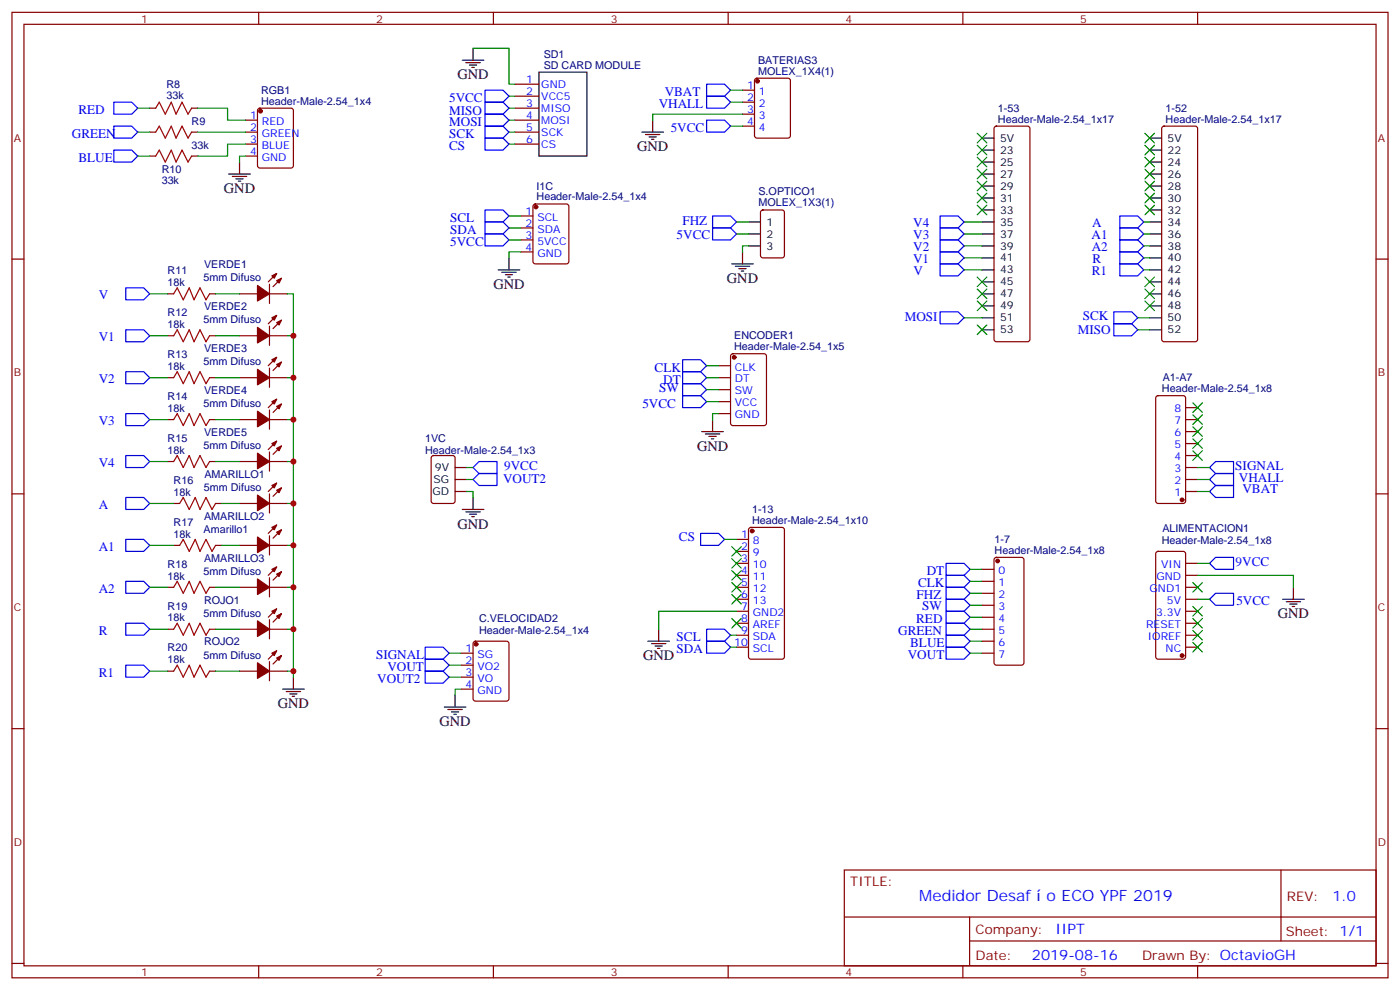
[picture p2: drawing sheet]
<svg xmlns="http://www.w3.org/2000/svg" width="412mm" height="292mm" viewBox="0 0 412 292" stroke-linecap="round" stroke-linejoin="round" font-family="sans-serif">
<g fill="none" stroke="#870000" stroke-width=".35">
<path d="M3.5 3.6h405.4v284.4h-405.4zM7.1 7.2h398.2v277.2h-398.2zM76.2 3.6v3.6M145.3 3.6v3.6M214.5 3.6v3.6M283.6 3.6v3.6M352.8 3.6v3.6M44.1 31.9h1.8M44.1 38.9h1.8M56.4 31.9h1.8M56.4 38.9h1.8M72.3 38.9h3.5"/>
<path d="M72.3 35.4h3.5M76.1 32.1l.5-.2h9.1l.7 .4v16.5l-.4 .6-9.4 .1-.7-.5-.1-16.4zM151.7 31.9h7M151.7 38.9h7M151.7 24.8h7M151.7 28.3h7M151.7 35.4h7M218.7 26.6h3.5M218.7 30.1h3.5M218.7 33.6h3.5M218.7 37.1h3.5M222.5 23.2l.5-.2h9.1l.7 .5v16.5l-.4 .6-9.4 .1-.7-.5-.1-16.5z"/>
<path d="M293 37.4l.5-.3h9.2l.5 .3 .2 .5v62l-.2 .5-.5 .2h-9.2l-.5-.2-.2-.5v-62zM342.4 37.4l.5-.3h9.2l.5 .3 .2 .5v62l-.3 .5-.4 .2h-9.2l-.5-.2-.2-.5v-62zM44.1 46h1.8M56.4 46h1.8M72.3 46h3.5M72.3 42.4h3.5M151.7 42.4h7M3.5 76.3h3.6M153.5 63.6h3.5M153.5 67.1h3.5M153.5 70.7h3.5M153.5 74.2h3.5"/>
<path d="M157.2 60.3l.5-.2h9.2l.6 .4 .1 16.5-.5 .7h-9.4l-.7-.4v-16.5zM224.2 62l.5-.2h5.7l.6 .5 .1 12.9-.5 .7-5.9 .1-.6-.5-.1-13zM405.3 76.3h3.6M49.4 86.5h1.8M49.4 98.9h1.8M61.7 86.5h1.8M61.7 98.9h1.8M70.6 86.5h5.2M70.6 98.9h5.2M79.4 83.7v5.7M79.4 96.1v5.6M79.4 86.5h5.3"/>
<path d="M79.4 98.9h5.3M81.5 80.5l-2.5 2.5M81.5 92.9l-2.5 2.5M82.9 82l-2.5 2.4M82.9 94.3l-2.5 2.5M49.4 111.2h1.8M61.7 111.2h1.8M70.6 111.2h5.2M79.4 108.4v5.7M79.4 111.2h5.3M81.5 105.2l-2.5 2.5M81.5 117.6l-2.5 2.5"/>
<path d="M82.9 106.6l-2.5 2.5M82.9 119l-2.5 2.5M211.7 111.2h3.5M211.7 107.7h3.5M211.7 114.8h3.5M211.7 118.3h3.5M215.4 104.4l.5-.2h9.2l.6 .4 .1 20-.5 .7h-9.4l-.7-.4v-20zM340.7 116.7l.4-.2h7.4l.7 .5v30.6l-.4 .6-7.7 .1-.6-.5-.1-30.6zM49.4 123.6h1.8M49.4 135.9h1.8M61.7 123.6h1.8M61.7 135.9h1.8"/>
<path d="M70.6 123.6h5.2M70.6 135.9h5.2M79.4 120.8v5.6M79.4 133.1v5.6M79.4 123.6h5.3M79.4 135.9h5.3M81.5 129.9l-2.5 2.5M82.9 131.3l-2.5 2.5M127.2 134.4l.5-.2h5.6l.7 .4 .1 13-.5 .6-5.9 .1-.6-.5-.1-12.9zM211.7 121.8h3.5M349.2 123.6h3.6M349.2 137.7h3.6"/>
<path d="M349.2 134.2h3.6M349.2 130.6h3.6M349.2 127.1h3.6M349.2 120.1h3.6M3.5 145.5h3.6M51.2 148.3h1.7M63.5 148.3h1.8M70.6 148.3h5.2M79.4 148.3h5.3M79.4 145.5v5.6M79.4 157.8v5.6M81.5 154.6l-2.5 2.5"/>
<path d="M81.5 142.3l-2.5 2.4M82.9 156l-2.5 2.5M82.9 143.7l-2.5 2.5M217 158.9h3.5M220.7 155.5l.5-.2h9.2l.6 .5 .1 37.6-.5 .7h-9.4l-.7-.4v-37.7zM349.2 144.7h3.6M349.2 141.2h3.6M405.3 145.5h3.6M49.4 173h1.8M51.2 160.6h1.7M61.7 173h1.8M63.5 160.6h1.8"/>
<path d="M70.6 160.6h5.2M70.6 173h5.2M79.4 170.1v5.7M79.4 160.6h5.3M79.4 173h5.3M81.5 179.3l-2.5 2.5M81.5 167l-2.5 2.4M82.9 168.4l-2.5 2.5M217 173h3.5M217 176.5h3.5M217 169.4h3.5M217 165.9h3.5"/>
<path d="M217 162.4h3.5M289.3 167.7h3.5M289.3 171.2h3.5M289.3 174.7h3.5M289.3 178.3h3.5M293 164.4l.5-.3h7.4l.7 .5v30.6l-.4 .6-7.7 .1-.6-.5-.1-30.5zM340.7 162.6l.4-.2h7.4l.7 .4v30.6l-.4 .7h-7.7l-.6-.4-.1-30.6zM349.2 173h3.6M349.2 176.5h3.6M349.2 169.4h3.6M349.2 165.9h3.6M49.4 185.3h1.8"/>
<path d="M49.4 197.7h1.8M61.7 185.3h1.8M61.7 197.7h1.8M70.6 185.3h5.2M70.6 197.7h5.2M79.4 182.5v5.6M79.4 194.8v5.7M79.4 185.3h5.3M79.4 197.7h5.3M81.5 191.7l-2.5 2.4M82.9 193.1l-2.5 2.4M82.9 180.7l-2.5 2.5"/>
<path d="M135.8 192.4h3.5M135.8 195.9h3.5M135.8 199.4h3.5M139.6 189l.5-.2h9.1l.7 .5v16.5l-.4 .6-9.4 .1-.7-.5-.1-16.5zM217 190.6h3.5M217 187.1h3.5M217 183.6h3.5M217 180h3.5M289.3 185.3h3.5M289.3 181.8h3.5M289.3 188.8h3.5M289.3 192.4h3.5"/>
<path d="M349.2 190.6h3.6M349.2 187.1h3.6M349.2 183.6h3.6M349.2 180h3.6M3.5 214.6h3.6M135.8 203h3.5M405.3 214.6h3.6M248.7 256.2h156.6v28.2h-156.6zM377.3 256.2v20.9M248.7 270.1h156.5M285.6 277.1h119.6M285.6 270.1v14.1"/>
<path d="M3.5 283.7h3.6M76.2 284.4v3.6M145.3 284.4v3.6M214.5 284.4v3.6M283.6 284.4v3.6M352.8 284.4v3.6M405.3 283.7h3.6"/>
</g>
<g fill="none" stroke="#a10000" stroke-width=".35">
<path d="M45.9 31.9l1-1.8 1.8 3.5 1.7-3.5 1.5 3.5 1.7-3.5 1.8 3.5 1-1.7M45.9 38.9l1-1.8 1.8 3.6 1.7-3.6 1.5 3.6 1.7-3.6 1.8 3.6 1-1.8M45.9 46l1-1.8 1.8 3.5 1.7-3.5 1.5 3.5 1.7-3.5 1.8 3.5 1-1.7M51.2 86.5l1-1.7 1.8 3.5 1.7-3.5 1.4 3.5 1.8-3.5 1.8 3.5 1-1.8M51.2 98.9l1-1.8 1.8 3.5 1.7-3.5 1.4 3.5 1.8-3.5 1.8 3.5 1-1.7M51.2 111.2l1-1.7 1.8 3.5 1.7-3.5 1.4 3.5 1.8-3.5 1.8 3.5 1-1.8M51.2 123.6l1-1.8 1.8 3.5 1.7-3.5 1.4 3.5 1.8-3.5 1.8 3.5 1-1.7M51.2 135.9l1-1.7 1.8 3.5 1.7-3.5 1.4 3.5 1.8-3.5 1.8 3.5 1-1.8M52.9 148.3l1.1-1.8 1.7 3.5 1.8-3.5 1.4 3.5 1.8-3.5 1.7 3.5 1.1-1.7M51.2 173l1-1.8 1.8 3.5 1.7-3.5 1.4 3.5 1.8-3.5 1.8 3.5 1-1.7M52.9 160.6l1.1-1.7 1.7 3.5 1.8-3.5 1.4 3.5 1.8-3.5 1.7 3.5 1.1-1.8M51.2 185.3l1-1.7 1.8 3.5 1.7-3.5 1.4 3.5 1.8-3.5 1.8 3.5 1-1.8"/>
<path d="M51.2 197.7l1-1.8 1.8 3.5 1.7-3.5 1.4 3.5 1.8-3.5 1.8 3.5 1-1.7"/>
</g>
<g fill="#870000" stroke="#870000" stroke-width=".35">
<path d="M81.5 82.7l1.4-.7-.7 1.4z"/>
<path d="M80.1 81.2l1.4-.7-.7 1.5z"/>
<path d="M75.8 84.1l3.6 2.4-3.6 2.2z"/>
<path d="M81.5 95l1.4-.7-.7 1.4z"/>
<path d="M80.1 93.6l1.4-.7-.7 1.4z"/>
<path d="M75.8 96.4l3.6 2.5-3.6 2.1z"/>
<path d="M81.5 107.4l1.4-.8-.7 1.5z"/>
<path d="M80.1 105.9l1.4-.7-.7 1.4z"/>
<path d="M75.8 108.8l3.6 2.4-3.6 2.1z"/>
<path d="M81.5 119.7l1.4-.7-.7 1.4z"/>
<path d="M80.1 118.3l1.4-.7-.7 1.4z"/>
<path d="M75.8 121.1l3.6 2.5-3.6 2.1z"/>
<path d="M81.5 132l1.4-.7-.7 1.5z"/>
<path d="M80.1 130.6l1.4-.7-.7 1.4z"/>
<path d="M75.8 133.5l3.6 2.4-3.6 2.1z"/>
<path d="M81.5 193.8l1.4-.7-.7 1.4z"/>
<path d="M80.1 192.4l1.4-.7-.7 1.4z"/>
<path d="M75.8 195.2l3.6 2.5-3.6 2.1z"/>
<path d="M81.5 181.4l1.4-.7-.7 1.4z"/>
<path d="M80.1 180l1.4-.7-.7 1.4z"/>
<path d="M75.8 182.8l3.6 2.5-3.6 2.1z"/>
<path d="M81.5 169.1l1.4-.7-.7 1.4z"/>
<path d="M80.1 167.7l1.4-.7-.7 1.4z"/>
<path d="M75.8 170.5l3.6 2.5-3.6 2.1z"/>
<path d="M81.5 156.7l1.4-.7-.7 1.4z"/>
<path d="M80.1 155.3l1.4-.7-.7 1.4z"/>
<path d="M75.8 158.2l3.6 2.4-3.6 2.1z"/>
<path d="M81.5 144.4l1.4-.7-.7 1.4z"/>
<path d="M80.1 143l1.4-.7-.7 1.4z"/>
<path d="M75.8 145.8l3.6 2.5-3.6 2.1z"/>
<circle cx="223.1" cy="23.9" r=".53"/>
<circle cx="293.9" cy="165.2" r=".53"/>
<circle cx="348.2" cy="193.1" r=".53"/>
<circle cx="348.2" cy="147.2" r=".53"/>
<circle cx="76.7" cy="32.7" r=".53"/>
<circle cx="157.9" cy="61" r=".53"/>
<circle cx="221.5" cy="156.4" r=".53"/>
<circle cx="140.2" cy="189.7" r=".53"/>
<circle cx="216.3" cy="105.2" r=".53"/>
</g>
<g fill="none" stroke="#000" stroke-width=".35">
<path d="M136.2 17.7h6.3M137.2 18.5h4.3M138.3 19.2h2.1M139 19.9h.7M139.3 14.2v3.5M158.7 21.3h14.2v24.7h-14.2zM189.1 38.9h6.3M190.1 39.6h4.3M192.3 35.4v3.5M67.4 51.3h6.3M68.4 52h4.3M69.5 52.7h2.1"/>
<path d="M70.2 53.4h.7M70.6 47.7v3.6M191.2 40.3h2.1M191.9 41h.7M289.3 40.7h3.5M289.3 44.2h3.5M289.3 47.7h3.5M289.3 51.3h3.5M289.3 54.8h3.5M289.3 58.3h3.5M338.7 40.7h3.5M338.7 44.2h3.5"/>
<path d="M338.7 47.7h3.5M338.7 51.3h3.5M338.7 54.8h3.5M338.7 58.3h3.5M146.8 79.5h6.3M149.9 76v3.5M215.5 77.7h6.4M216.6 78.4h4.2M217.7 79.1h2.1M218.4 79.8h.7M218.7 74.2v3.5M220.5 72.4h3.5"/>
<path d="M220.5 65.4h3.5M220.5 68.9h3.5M289.3 72.4h3.5M289.3 65.4h3.5M289.3 68.9h3.5M289.3 61.8h3.5M289.3 76h3.5M289.3 79.5h3.5M338.7 72.4h3.5M338.7 65.4h3.5M338.7 68.9h3.5M338.7 61.8h3.5"/>
<path d="M338.7 76h3.5M338.7 79.5h3.5M147.8 80.2h4.2M148.9 80.9h2.1M149.6 81.6h.7M289.3 83h3.5M289.3 86.5h3.5M289.3 90.1h3.5M289.3 93.6h3.5M289.3 97.1h3.5M338.7 83h3.5M338.7 86.5h3.5"/>
<path d="M338.7 90.1h3.5M338.7 93.6h3.5M338.7 97.1h3.5M134.1 137.7h3.5M206.7 127.1h6.4M207.8 127.8h4.2M208.8 128.5h2.2M209.5 129.2h.8M209.9 123.6v3.5M134.1 144.7h3.5M134.1 141.2h3.5M136.2 150h6.3"/>
<path d="M137.2 150.7h4.3M138.3 151.4h2.1M139 152.2h.7M139.3 146.5v3.5M377.8 176.5h6.4M378.9 177.2h4.2M379.9 177.9h2.2M380.6 178.6h.8M381 173v3.5M86.4 199.4v3.6M190.9 188.8h6.3M191.9 189.5h4.2"/>
<path d="M193 190.3h2.1M193.7 191h.7M194 185.3v3.5M83.3 203h6.3M84.3 203.7h4.2M85.4 204.4h2.1M86.1 205.1h.7M130.9 208.2h6.3M131.9 209h4.3M133 209.7h2.1M133.7 210.4h.7M134.1 204.7v3.5"/>
</g>
<g fill="none" stroke="#00f" stroke-width=".35">
<path d="M33.5 30.1h5.3l1.8 1.8-1.8 1.7h-5.3zM33.5 37.1h5.3l1.8 1.8-1.8 1.8h-5.3zM142.9 26.6h5.3l1.7 1.7-1.7 1.8h-5.3zM142.9 30.1h5.3l1.7 1.8-1.7 1.7h-5.3zM142.9 33.6h5.3l1.7 1.8-1.7 1.7h-5.3zM142.9 37.1h5.3l1.7 1.8-1.7 1.8h-5.3zM208.1 35.4h5.3l1.8 1.7-1.8 1.8h-5.3zM208.1 24.8h5.3l1.8 1.8-1.8 1.7h-5.3zM208.1 28.3h5.3l1.8 1.8-1.8 1.8h-5.3zM33.5 44.2h5.3l1.8 1.8-1.8 1.7h-5.3zM142.9 40.7h5.3l1.7 1.7-1.7 1.8h-5.3zM142.9 68.9h5.3l1.7 1.8-1.7 1.7h-5.3z"/>
<path d="M142.9 61.8h5.3l1.7 1.8-1.7 1.8h-5.3zM142.9 65.4h5.3l1.7 1.7-1.7 1.8h-5.3zM209.9 63.6h5.3l1.8 1.8-1.8 1.7h-5.3zM209.9 67.1h5.3l1.8 1.8-1.8 1.8h-5.3zM276.9 77.7h5.3l1.8 1.8-1.8 1.7h-5.3zM276.9 74.2h5.3l1.8 1.8-1.8 1.7h-5.3zM276.9 70.7h5.3l1.8 1.7-1.8 1.8h-5.3zM276.9 67.1h5.3l1.8 1.8-1.8 1.8h-5.3zM276.9 63.6h5.3l1.8 1.8-1.8 1.7h-5.3zM329.8 77.7h5.3l1.8 1.8-1.8 1.7h-5.3zM329.8 74.2h5.3l1.8 1.8-1.8 1.7h-5.3zM329.8 70.7h5.3l1.8 1.7-1.8 1.8h-5.3z"/>
<path d="M329.8 67.1h5.3l1.8 1.8-1.8 1.8h-5.3zM329.8 63.6h5.3l1.8 1.8-1.8 1.7h-5.3zM37 84.8h5.3l1.8 1.7-1.8 1.8h-5.3zM37 97.1h5.3l1.8 1.8-1.8 1.7h-5.3zM276.9 91.8h5.3l1.8 1.8-1.8 1.8h-5.3zM328.1 95.4h5.3l1.7 1.7-1.7 1.8h-5.3zM328.1 91.8h5.3l1.7 1.8-1.7 1.8h-5.3zM37 109.5h5.3l1.8 1.7-1.8 1.8h-5.3zM201.1 116.5h5.3l1.7 1.8-1.7 1.8h-5.3zM201.1 113h5.3l1.7 1.8-1.7 1.7h-5.3zM201.1 109.5h5.3l1.7 1.7-1.7 1.8h-5.3zM201.1 105.9h5.3l1.7 1.8-1.7 1.8h-5.3z"/>
<path d="M37 121.8h5.3l1.8 1.8-1.8 1.7h-5.3zM37 134.2h5.3l1.8 1.7-1.8 1.8h-5.3zM139.3 137.7l1.8-1.8h5.3v3.6h-5.3zM358.1 135.9h5.3v3.6h-5.3l-1.8-1.8zM37 158.9h5.3l1.8 1.7-1.8 1.8h-5.3zM37 146.5h5.3l1.8 1.8-1.8 1.7h-5.3zM139.3 141.2l1.8-1.7h5.3v3.5h-5.3zM206.4 157.1h5.3l1.7 1.8-1.7 1.7h-5.3zM356.3 141.2l1.8-1.7h5.3v3.5h-5.3zM358.1 143h5.3v3.5h-5.3l-1.8-1.8zM37 171.2h5.3l1.8 1.8-1.8 1.7h-5.3zM278.7 169.4h5.3l1.8 1.8-1.8 1.8h-5.3z"/>
<path d="M278.7 165.9h5.3l1.8 1.8-1.8 1.7h-5.3zM278.7 176.5h5.3l1.8 1.8-1.8 1.7h-5.3zM278.7 173h5.3l1.8 1.7-1.8 1.8h-5.3zM356.3 165.9l1.8-1.8h5.3v3.6h-5.3zM356.3 176.5l1.8-1.8h5.3v3.6h-5.3zM37 195.9h5.3l1.8 1.8-1.8 1.7h-5.3zM37 183.6h5.3l1.8 1.7-1.8 1.8h-5.3zM125.2 190.6h5.3l1.8 1.8-1.8 1.7h-5.3zM125.2 194.1h5.3l1.8 1.8-1.8 1.8h-5.3zM125.2 197.7h5.3l1.8 1.7-1.8 1.8h-5.3zM208.1 188.8h5.3l1.8 1.8-1.8 1.8h-5.3zM208.1 185.3h5.3l1.8 1.8-1.8 1.7h-5.3z"/>
<path d="M278.7 180h5.3l1.8 1.8-1.8 1.8h-5.3zM278.7 183.6h5.3l1.8 1.7-1.8 1.8h-5.3zM278.7 187.1h5.3l1.8 1.7-1.8 1.8h-5.3zM278.7 190.6h5.3l1.8 1.8-1.8 1.7h-5.3z"/>
</g>
<g fill="none" stroke="#008700" stroke-width=".35">
<path d="M139.3 14.2h10.6v10.6h1.8M40.6 31.9h3.5M40.6 38.9h3.5M58.2 31.9h8.8v3.5h5.3M58.2 38.9h14.1M149.9 31.9h1.8M149.9 38.9h1.8M149.9 35.4h1.8M149.9 28.3h1.8M215.2 26.6h3.5M215.2 30.1h3.5M215.2 37.1h3.5"/>
<path d="M218.7 33.6h-26.4v1.8M40.6 46h3.5M72.3 42.4h-5.3v3.6h-8.8M72.3 46h-1.7v1.7M149.9 42.4h1.8M149.9 63.6h3.6M149.9 67.1h3.6M149.9 70.7h3.6M153.5 74.2h-3.6v1.8M217 65.4h3.5M217 68.9h3.5M220.5 72.4h-1.8v1.8"/>
<path d="M284 72.4h5.3M284 65.4h5.3M284 68.9h5.3M284 76h5.3M284 79.5h5.3M336.9 65.4h1.8M336.9 68.9h1.8M336.9 76h1.8M336.9 79.5h1.8M336.9 72.4h1.8M44.1 98.9h5.3M44.1 86.5h5.3"/>
<path d="M63.5 98.9h7.1M63.5 86.5h7.1M84.7 86.5h1.7v49.4M84.7 98.9h1.7M284 93.6h5.3M335.1 93.6h3.6M335.1 97.1h3.6M44.1 111.2h5.3M63.5 111.2h7.1M84.7 111.2h1.7M208.1 111.2h3.6M208.1 118.3h3.6"/>
<path d="M208.1 114.8h3.6M208.1 107.7h3.6M44.1 123.6h5.3M44.1 135.9h5.3M63.5 123.6h7.1M63.5 135.9h7.1M84.7 135.9h1.7v12.4M84.7 123.6h1.7M137.6 137.7h1.7M211.7 121.8h-1.8v1.8M352.8 137.7h3.5M44.1 148.3h7.1"/>
<path d="M65.3 148.3h5.3M84.7 148.3h1.7v12.3M137.6 144.7h1.7v1.8M137.6 141.2h1.7M213.4 158.9h3.6M352.8 141.2h3.5M352.8 144.7h3.5M44.1 160.6h7.1M44.1 173h5.3M63.5 173h7.1M65.3 160.6h5.3M84.7 173h1.7v12.3"/>
<path d="M84.7 160.6h1.7v12.4M285.8 174.7h3.5M285.8 178.3h3.5M285.8 167.7h3.5M285.8 171.2h3.5M352.8 169.4h28.2v3.6M352.8 165.9h3.5M352.8 176.5h3.5M44.1 185.3h5.3M44.1 197.7h5.3M63.5 185.3h7.1M63.5 197.7h7.1"/>
<path d="M84.7 197.7h1.7v1.7M84.7 185.3h1.7v12.4M132.3 192.4h3.5M132.3 195.9h3.5M132.3 199.4h3.5M215.2 187.1h1.8M215.2 190.6h1.8M217 180h-23v5.3M285.8 181.8h3.5M285.8 185.3h3.5M285.8 188.8h3.5M285.8 192.4h3.5"/>
<path d="M135.8 203h-1.7v1.7"/>
</g>
<g fill="#c00">
<circle cx="86.4" cy="98.9" r=".88"/>
<circle cx="86.4" cy="123.6" r=".88"/>
<circle cx="86.4" cy="148.3" r=".88"/>
<circle cx="86.4" cy="173" r=".88"/>
<circle cx="86.4" cy="197.7" r=".88"/>
<circle cx="86.4" cy="185.3" r=".88"/>
<circle cx="86.4" cy="160.6" r=".88"/>
<circle cx="86.4" cy="135.9" r=".88"/>
<circle cx="86.4" cy="111.2" r=".88"/>
</g>
<g fill="#c00" stroke="#008700" stroke-width=".35">
<path d="M287.9 88.7l2.8 2.8zM290.7 88.7l-2.8 2.8z"/>
<path d="M287.9 85.1l2.8 2.8zM287.9 87.9l2.8-2.8z"/>
<path d="M287.9 81.6l2.8 2.8zM290.7 81.6l-2.8 2.8z"/>
<path d="M337.3 42.8l2.8 2.8zM340.1 42.8l-2.8 2.8z"/>
<path d="M337.3 46.3l2.8 2.8zM340.1 46.3l-2.8 2.8z"/>
<path d="M337.3 49.8l2.8 2.9zM340.1 49.8l-2.8 2.9z"/>
<path d="M337.3 53.4l2.8 2.8zM340.1 53.4l-2.8 2.8z"/>
<path d="M337.3 56.9l2.8 2.8zM340.1 56.9l-2.8 2.8z"/>
<path d="M337.3 60.4l2.8 2.9zM340.1 60.4l-2.8 2.9z"/>
<path d="M337.3 81.6l2.8 2.8zM340.1 81.6l-2.8 2.8z"/>
<path d="M337.3 85.1l2.8 2.8zM340.1 85.1l-2.8 2.8z"/>
<path d="M337.3 88.7l2.8 2.8zM340.1 88.7l-2.8 2.8z"/>
<path d="M351.4 189.2l2.8 2.8zM354.2 189.2l-2.8 2.8z"/>
<path d="M351.4 185.7l2.8 2.8zM351.4 188.5l2.8-2.8z"/>
<path d="M351.4 182.1l2.8 2.9zM354.2 182.1l-2.8 2.9z"/>
<path d="M351.4 178.6l2.8 2.8zM354.2 178.6l-2.8 2.8z"/>
<path d="M351.4 171.6l2.8 2.8zM354.2 171.6l-2.8 2.8z"/>
<path d="M351.4 132.8l2.8 2.8zM351.4 135.6l2.8-2.8z"/>
<path d="M351.4 129.2l2.8 2.8zM354.2 129.2l-2.8 2.8z"/>
<path d="M351.4 125.7l2.8 2.8zM354.2 125.7l-2.8 2.8z"/>
<path d="M351.4 122.2l2.8 2.8zM351.4 125l2.8-2.8z"/>
<path d="M351.4 118.6l2.8 2.9zM354.2 118.6l-2.8 2.9z"/>
<path d="M287.9 42.8l2.8 2.8zM287.9 45.6l2.8-2.8z"/>
<path d="M287.9 46.3l2.8 2.8zM287.9 49.1l2.8-2.8z"/>
<path d="M287.9 49.8l2.8 2.9zM290.7 49.8l-2.8 2.9z"/>
<path d="M287.9 53.4l2.8 2.8zM287.9 56.2l2.8-2.8z"/>
<path d="M287.9 56.9l2.8 2.8zM290.7 56.9l-2.8 2.8z"/>
<path d="M287.9 60.4l2.8 2.9zM287.9 63.3l2.8-2.9z"/>
<path d="M215.5 182.1l2.9 2.9zM218.4 182.1l-2.9 2.9z"/>
<path d="M215.5 175.1l2.9 2.8zM218.4 175.1l-2.9 2.8z"/>
<path d="M215.5 171.6l2.9 2.8zM218.4 171.6l-2.9 2.8z"/>
<path d="M215.5 168l2.9 2.9zM218.4 168l-2.9 2.9z"/>
<path d="M215.5 164.5l2.9 2.8zM218.4 164.5l-2.9 2.8z"/>
<path d="M287.9 95.7l2.8 2.8zM290.7 95.7l-2.8 2.8z"/>
<path d="M215.5 161l2.9 2.8zM218.4 161l-2.9 2.8z"/>
<path d="M287.9 39.3l2.8 2.8zM290.7 39.3l-2.8 2.8z"/>
<path d="M337.3 39.3l2.8 2.8zM340.1 39.3l-2.8 2.8z"/>
</g>
<g font-size="4.6" fill="#00f">
<text x="270.8" y="265.3">Medidor Desaf</text>
<text x="308.3" y="265.3">o ECO YPF 2019</text>
</g>
<g font-size="4.2">
<text x="134.8" y="23.4">GND</text>
<text x="187.7" y="44.6">GND</text>
<text x="66" y="56.9">GND</text>
<text x="214.1" y="83.4">GND</text>
<text x="145.3" y="85.1">GND</text>
<text x="205.3" y="132.8">GND</text>
<text x="134.8" y="155.7">GND</text>
<text x="376.4" y="182.1">GND</text>
<text x="189.4" y="194.5">GND</text>
<text x="81.8" y="208.6">GND</text>
<text x="129.5" y="213.9">GND</text>
</g>
<g font-size="4.2" fill="#00f">
<text x="392.5" y="265.5">1.0</text>
<text x="310.9" y="275">IIPT</text>
<text x="304" y="282.9">2019-08-16</text>
</g>
<g font-size="3.9" fill="#00f">
<text x="132.3" y="30">5VCC</text>
<text x="195.8" y="28.2">VBAT</text>
<text x="23.1" y="33.5">RED</text>
<text x="132.3" y="33.8">MISO</text>
<text x="194" y="31.7">VHALL</text>
<text x="21.2" y="40.6">GREEN</text>
<text x="132.3" y="37">MOSI</text>
<text x="132.3" y="40.5">SCK</text>
<text x="197.6" y="38.7">5VCC</text>
<text x="23.1" y="47.6">BLUE</text>
<text x="132.3" y="44.1">CS</text>
<text x="132.6" y="65.3">SCL</text>
<text x="132.6" y="68.9">SDA</text>
<text x="199.3" y="70.4">5VCC</text>
<text x="201" y="66.3">FHZ</text>
<text x="269" y="70.5">V3</text>
<text x="269" y="67">V4</text>
<text x="321.6" y="70.5">A1</text>
<text x="321.7" y="67">A</text>
<text x="132.6" y="72.4">5VCC</text>
<text x="269" y="77.5">V1</text>
<text x="269" y="74">V2</text>
<text x="321.6" y="74">A2</text>
<text x="321.8" y="77.5">R</text>
<text x="269.1" y="81.1">V</text>
<text x="321.6" y="81.1">R1</text>
<text x="29.1" y="88.1">V</text>
<text x="266.5" y="94.4">MOSI</text>
<text x="318.9" y="94.2">SCK</text>
<text x="29.1" y="100.5">V1</text>
<text x="317.5" y="98.4">MISO</text>
<text x="29.1" y="112.8">V2</text>
<text x="192.8" y="109.5">CLK</text>
<text x="195.4" y="113">DT</text>
<text x="194.2" y="115.5">SW</text>
<text x="29.1" y="125.2">V3</text>
<text x="189.2" y="120.1">5VCC</text>
<text x="29.1" y="137.5">V4</text>
<text x="148.2" y="142.2">VOUT2</text>
<text x="148.5" y="138.3">9VCC</text>
<text x="363.9" y="138.5">SIGNAL</text>
<text x="364.9" y="142.1">VHALL</text>
<text x="29.1" y="149.9">A</text>
<text x="366" y="145.2">VBAT</text>
<text x="200" y="159.4">CS</text>
<text x="29.1" y="162.2">A1</text>
<text x="364" y="166.7">9VCC</text>
<text x="270.4" y="173">CLK</text>
<text x="273" y="169.4">DT</text>
<text x="29.1" y="174.6">A2</text>
<text x="270" y="176.3">FHZ</text>
<text x="271.6" y="179.7">SW</text>
<text x="364.2" y="178.1">5VCC</text>
<text x="269.9" y="183.4">RED</text>
<text x="29.1" y="186.9">R</text>
<text x="199.3" y="188.7">SCL</text>
<text x="264.6" y="186.9">GREEN</text>
<text x="268.1" y="190.4">BLUE</text>
<text x="110.8" y="194.1">SIGNAL</text>
<text x="114.1" y="197.7">VOUT</text>
<text x="199.3" y="192.2">SDA</text>
<text x="267.4" y="194.1">VOUT</text>
<text x="29.1" y="199.2">R1</text>
<text x="111.1" y="201">VOUT2</text>
</g>
<g font-size="3.9" fill="#800">
<text x="250.5" y="260.8">TITLE:</text>
<text x="379.1" y="265.5">REV:</text>
<text x="287.4" y="275">Company:</text>
<text x="378.7" y="275.6">Sheet: 1/1</text>
<text x="287.4" y="282.7">Date:</text>
<text x="336.4" y="282.8">Drawn By: OctavioGH</text>
</g>
<g font-size="3.2" fill="#800">
<text x="41.6" y="6.6">1</text>
<text x="110.8" y="6.6">2</text>
<text x="179.9" y="6.6">3</text>
<text x="249.1" y="6.6">4</text>
<text x="318.2" y="6.6">5</text>
<text x="4.1" y="41.7">A</text>
<text x="405.9" y="41.7">A</text>
<text x="4.1" y="110.9">B</text>
<text x="405.9" y="110.9">B</text>
<text x="4.1" y="180">C</text>
<text x="405.9" y="180">C</text>
<text x="4.1" y="249.2">D</text>
<text x="405.9" y="249.2">D</text>
<text x="41.6" y="287.4">1</text>
<text x="110.8" y="287.4">2</text>
<text x="179.9" y="287.4">3</text>
<text x="249.1" y="287.4">4</text>
<text x="318.2" y="287.4">5</text>
</g>
<g font-size="3.2" fill="#000080">
<text x="160.2" y="17.1">SD1</text>
<text x="160.2" y="20.2">SD CARD MODULE</text>
<text x="223.3" y="22">MOLEX_1X4(1)</text>
<text x="223.3" y="18.8">BATERIAS3</text>
<text x="49" y="29">33k</text>
<text x="49" y="25.9">R8</text>
<text x="76.9" y="27.7">RGB1</text>
<text x="76.9" y="30.8">Header-Male-2.54_1x4</text>
<text x="294" y="32.9">1-53</text>
<text x="343.4" y="32.9">1-52</text>
<text x="56.4" y="36.9">R9</text>
<text x="294" y="36.1">Header-Male-2.54_1x17</text>
<text x="343.4" y="36.1">Header-Male-2.54_1x17</text>
<text x="56.4" y="44">33k</text>
<text x="47.6" y="51">R10</text>
<text x="47.6" y="54.2">33k</text>
<text x="158.1" y="59">Header-Male-2.54_1x4</text>
<text x="158.1" y="55.9">I1C</text>
<text x="223.4" y="57.4">S.OPTICO1</text>
<text x="223.4" y="60.8">MOLEX_1X3(1)</text>
<text x="49.4" y="80.7">R11</text>
<text x="60" y="82.8">5mm Difuso</text>
<text x="60.1" y="79">VERDE1</text>
<text x="49.4" y="84.3">18k</text>
<text x="49.4" y="93.1">R12</text>
<text x="60" y="95.2">5mm Difuso</text>
<text x="60.1" y="91.3">VERDE2</text>
<text x="49.4" y="96.6">18k</text>
<text x="216.3" y="99.9">ENCODER1</text>
<text x="49.4" y="105.4">R13</text>
<text x="60" y="107.5">5mm Difuso</text>
<text x="60.1" y="103.7">VERDE3</text>
<text x="216.3" y="103.1">Header-Male-2.54_1x5</text>
<text x="49.4" y="108.9">18k</text>
<text x="342.5" y="112.3">A1-A7</text>
<text x="49.4" y="117.8">R14</text>
<text x="60" y="119.9">5mm Difuso</text>
<text x="60.1" y="116">VERDE4</text>
<text x="342.3" y="115.5">Header-Male-2.54_1x8</text>
<text x="49.4" y="121.3">18k</text>
<text x="49.4" y="130.1">R15</text>
<text x="60.1" y="128.4">VERDE5</text>
<text x="125.2" y="130.1">1VC</text>
<text x="49.4" y="133.6">18k</text>
<text x="60" y="132.2">5mm Difuso</text>
<text x="125.2" y="133.7">Header-Male-2.54_1x3</text>
<text x="51.2" y="142.5">R16</text>
<text x="60.2" y="140.8">AMARILLO1</text>
<text x="51.2" y="146">18k</text>
<text x="60.1" y="144.7">5mm Difuso</text>
<text x="51.2" y="154.8">R17</text>
<text x="60.1" y="153">AMARILLO2</text>
<text x="221.5" y="154.3">Header-Male-2.54_1x10</text>
<text x="221.5" y="151.2">1-13</text>
<text x="51.2" y="158.3">18k</text>
<text x="60" y="156.9">Amarillo1</text>
<text x="293" y="160">1-7</text>
<text x="342.2" y="160.2">Header-Male-2.54_1x8</text>
<text x="342.4" y="156.7">ALIMENTACION1</text>
<text x="49.4" y="167.2">R18</text>
<text x="60.1" y="165.4">AMARILLO3</text>
<text x="293" y="163.1">Header-Male-2.54_1x8</text>
<text x="49.4" y="170.7">18k</text>
<text x="60" y="169.3">5mm Difuso</text>
<text x="49.4" y="179.5">R19</text>
<text x="60.1" y="177.7">ROJO1</text>
<text x="49.4" y="183">18k</text>
<text x="60" y="181.6">5mm Difuso</text>
<text x="141.1" y="183">C.VELOCIDAD2</text>
<text x="49.4" y="191.9">R20</text>
<text x="60.1" y="190.1">ROJO2</text>
<text x="141.1" y="186.6">Header-Male-2.54_1x4</text>
<text x="49.4" y="195.4">18k</text>
<text x="60" y="194">5mm Difuso</text>
</g>
<g font-size="3.2" fill="#00f">
<text x="155" y="24.4">1</text>
<text x="155" y="28">2</text>
<text x="159.5" y="25.9">GND</text>
<text x="159.5" y="29.4">VCC5</text>
<text x="220.1" y="26.2">1</text>
<text x="220.1" y="29.7">2</text>
<text x="223.6" y="28">1</text>
<text x="73.7" y="35">1</text>
<text x="155" y="31.5">3</text>
<text x="155" y="35">4</text>
<text x="159.5" y="32.9">MISO</text>
<text x="220.1" y="33.3">3</text>
<text x="223.6" y="31.5">2</text>
<text x="223.6" y="35">3</text>
<text x="73.7" y="38.6">2</text>
<text x="77.2" y="36.8">RED</text>
<text x="77.2" y="40.3">GREEN</text>
<text x="155" y="38.6">5</text>
<text x="159.5" y="36.4">MOSI</text>
<text x="159.5" y="40">SCK</text>
<text x="220.1" y="36.8">4</text>
<text x="223.6" y="38.6">4</text>
<text x="73.7" y="42.1">3</text>
<text x="73.7" y="45.6">4</text>
<text x="77.2" y="43.9">BLUE</text>
<text x="77.2" y="47.4">GND</text>
<text x="155" y="42.1">6</text>
<text x="159.5" y="43.5">CS</text>
<text x="154.8" y="63.3">1</text>
<text x="158.3" y="65">SCL</text>
<text x="154.8" y="66.8">2</text>
<text x="154.8" y="70.3">3</text>
<text x="158.3" y="68.5">SDA</text>
<text x="154.8" y="73.8">4</text>
<text x="158.3" y="72.1">5VCC</text>
<text x="158.3" y="75.6">GND</text>
<text x="216.5" y="109.1">CLK</text>
<text x="216.5" y="112.6">DT</text>
<text x="216.5" y="116.2">SW</text>
<text x="216.5" y="119.7">VCC</text>
<text x="216.5" y="123.2">GND</text>
<text x="345.9" y="125">7</text>
<text x="345.9" y="121.5">8</text>
<text x="345.9" y="128.5">6</text>
<text x="345.9" y="135.6">4</text>
<text x="345.9" y="132">5</text>
<text x="345.9" y="142.6">2</text>
<text x="345.9" y="139.1">3</text>
<text x="345.9" y="146.2">1</text>
<text x="218.3" y="158.5">1</text>
<text x="221.8" y="160.3">8</text>
<text x="218.3" y="162">2</text>
<text x="218.3" y="165.6">3</text>
<text x="221.8" y="163.8">9</text>
<text x="221.8" y="167.3">10</text>
<text x="342.1" y="167.3">VIN</text>
<text x="218.3" y="169.1">4</text>
<text x="218.3" y="172.6">5</text>
<text x="221.8" y="170.9">11</text>
<text x="294.1" y="169.1">0</text>
<text x="294.1" y="172.6">1</text>
<text x="340.7" y="170.9">GND</text>
<text x="218.3" y="176.1">6</text>
<text x="218.3" y="179.7">7</text>
<text x="221.8" y="174.4">12</text>
<text x="221.8" y="177.9">13</text>
<text x="294.1" y="176.1">2</text>
<text x="294.1" y="179.7">3</text>
<text x="338.6" y="174.4">GND1</text>
<text x="343.8" y="177.9">5V</text>
<text x="218.3" y="183.2">8</text>
<text x="221.8" y="181.4">GND2</text>
<text x="221.8" y="185">AREF</text>
<text x="294.1" y="183.2">4</text>
<text x="337.6" y="185">RESET</text>
<text x="340.6" y="181.4">3.3V</text>
<text x="216.3" y="190.3">10</text>
<text x="218.3" y="186.7">9</text>
<text x="221.8" y="188.5">SDA</text>
<text x="294.1" y="186.7">5</text>
<text x="294.1" y="190.3">6</text>
<text x="338.1" y="188.5">IOREF</text>
<text x="137.2" y="192">1</text>
<text x="137.2" y="195.5">2</text>
<text x="140.7" y="193.8">SG</text>
<text x="140.7" y="197.3">VO2</text>
<text x="221.8" y="192">SCL</text>
<text x="294.1" y="193.8">7</text>
<text x="343.4" y="192">NC</text>
<text x="137.2" y="199.1">3</text>
<text x="137.2" y="202.6">4</text>
<text x="140.7" y="200.8">VO</text>
<text x="140.7" y="204.4">GND</text>
</g>
<g font-size="3.2">
<text x="294.6" y="41.7">5V</text>
<text x="344" y="41.7">5V</text>
<text x="294.6" y="45.3">23</text>
<text x="344" y="45.3">22</text>
<text x="294.6" y="48.8">25</text>
<text x="294.6" y="52.3">27</text>
<text x="344" y="48.8">24</text>
<text x="344" y="52.3">26</text>
<text x="294.6" y="55.8">29</text>
<text x="294.6" y="59.4">31</text>
<text x="344" y="55.8">28</text>
<text x="344" y="59.4">30</text>
<text x="294.6" y="62.9">33</text>
<text x="344" y="62.9">32</text>
<text x="225.8" y="66.4">1</text>
<text x="225.8" y="70">2</text>
<text x="294.6" y="66.4">35</text>
<text x="294.6" y="70">37</text>
<text x="344" y="66.4">34</text>
<text x="344" y="70">36</text>
<text x="225.8" y="73.5">3</text>
<text x="294.6" y="73.5">39</text>
<text x="294.6" y="77">41</text>
<text x="344" y="73.5">38</text>
<text x="344" y="77">40</text>
<text x="294.6" y="80.5">43</text>
<text x="344" y="80.5">42</text>
<text x="294.6" y="84.1">45</text>
<text x="294.6" y="87.6">47</text>
<text x="344" y="84.1">44</text>
<text x="344" y="87.6">46</text>
<text x="294.6" y="91.1">49</text>
<text x="294.6" y="94.7">51</text>
<text x="344" y="91.1">48</text>
<text x="344" y="94.7">50</text>
<text x="294.6" y="98.2">53</text>
<text x="344" y="98.2">52</text>
<text x="127.7" y="142.3">SG</text>
<text x="128.1" y="138.7">9V</text>
<text x="127.4" y="145.8">GD</text>
</g>
</svg>
